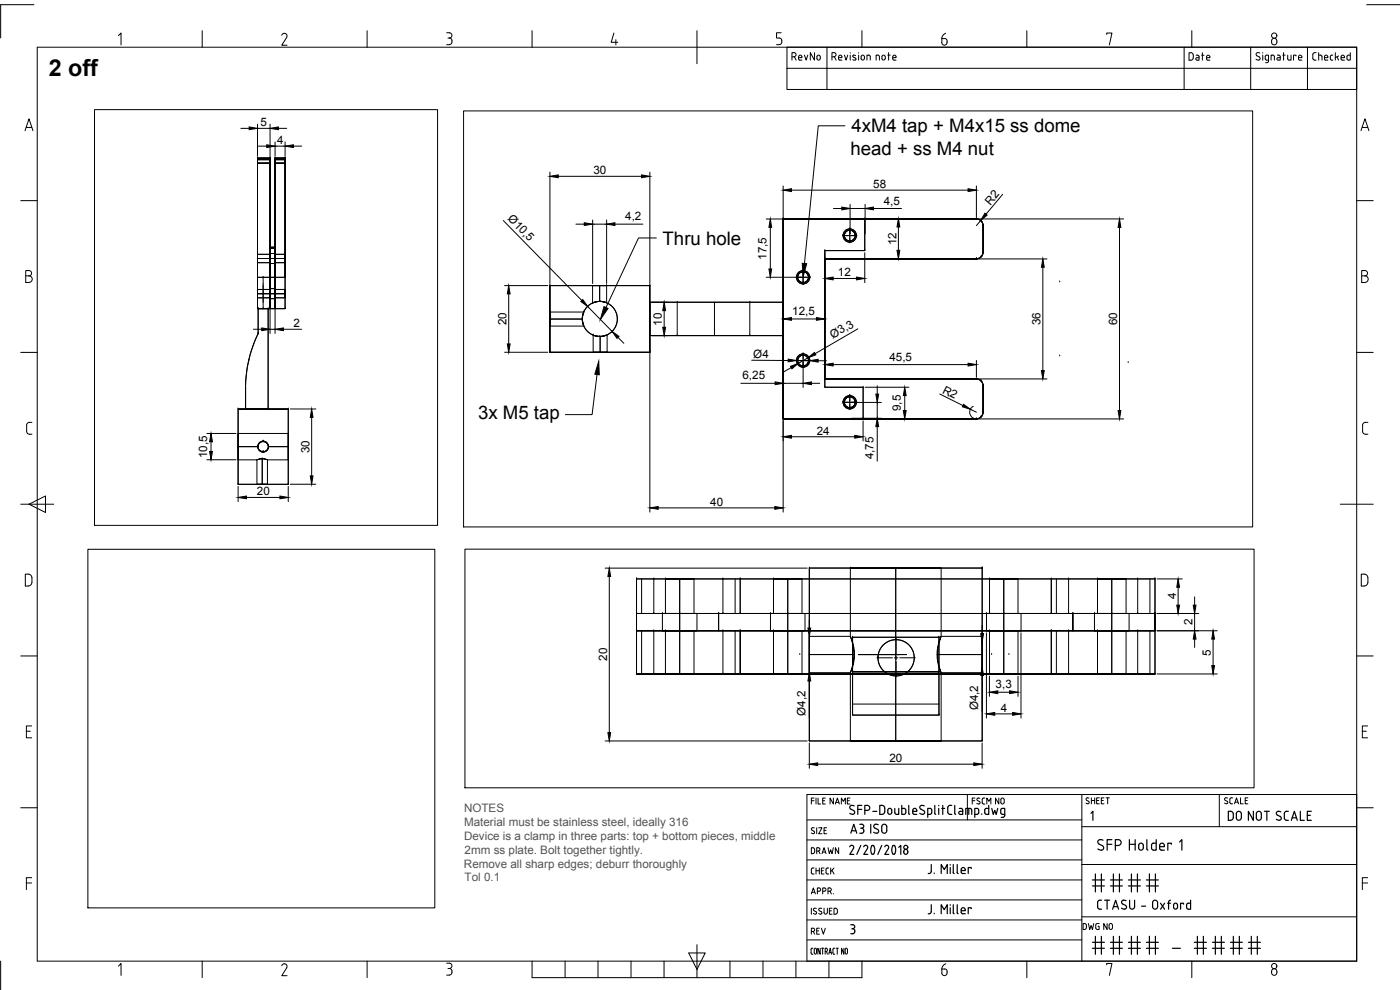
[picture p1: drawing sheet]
<svg xmlns="http://www.w3.org/2000/svg" width="420mm" height="297mm" viewBox="0 0 420 297" stroke-linecap="round" stroke-linejoin="round" font-family="sans-serif">
<!-- layer: VPORTS -->
<g fill="none" stroke="#000" stroke-width=".3">
<path d="M28.4 32.9h102.9v124.7h-102.9zM72.3 38.5h2.5M77.3 37.3v9.5M77.3 38.5h3.7M81 37.3v9.5M83.5 38.5h2.5M139.1 33.3h236.8v124.8h-236.8zM253.6 37.7h-8l-4.2 41.4M77.3 47.5h3.7h-3.7M77.3 47.5v45.1zM77.3 47.5v35.7zM77.3 47.5h.1"/>
<path d="M77.3 49h3.7v34.2h-3.7M77.3 49h3.7v43.6M77.3 47.9h3.7zM77.3 49h.1M77.6 43.8h2.5M81 47.5h.1M81 47.5v1.5zM81 49h.1M82.6 47.5v1.5v-1.5v1.5h3v34.2h-3zM82.6 49h3v43.6h-3zM82.6 49h3v43.6h-3v-43.6h3v34.2h-3zM82.6 47.9h3z"/>
<path d="M82.6 49h.1M82.6 47.5h.1M82.6 42.6v4.2M82.6 43.8h3M85.6 47.5h-3h3M85.6 47.5v1.5zM85.6 47.5h.1M85.6 49h.1M85.6 42.6v4.2M88.1 43.8h2.5M165 51.7v33.4M167.5 52.9h25"/>
<path d="M195 51.7v33.4M235 55.8v9.3M237.5 57.1h53M293 55.8v9.3M300.9 58.3l-5 5.9M77.3 76.3v2.5zM77.3 77.6h.1M77.3 78.8h3.7M77.3 77.6h8.3M77.3 76.3h3.7M81 76.3v2.5zM81 77.6h.1"/>
<path d="M81 74.2h1.6v9h-1.6h1.6v-8.6h-1.6h1.6v18h-1.6h1.6v-18.4zM81 76.1v3zM81 74.2v18.4zM81 74.2h.1M81 74.6h.1M81 79.1h1.6M81 76.1h1.6M81 74.8v25.2M82.6 74.2h.1M82.6 76.1v3zM82.6 77.6h.1M82.6 74.6h.1"/>
<path d="M82.6 76.3v2.5zM82.6 78.8h3M82.6 76.3h3M82.6 74.8v25.2M85.6 76.3v2.5zM85.6 77.6h.1M151 66.2l23.6 24M172.8 67.3h2.5M177.9 66v19.1M177.9 67.3h4.2M182.1 66v19.1M184.6 67.3h8.3"/>
<path d="M197 71.4h-5.4l-9.7 20.9M229.9 65.7h10.5M231.2 68.2v12.5M235 65.7v60M235 65.7h.1M235 65.7h24.5v9.5h-12v41h11.5v9.5h-24zM235 65.7v60v-60M235 65.7h102.2M247.5 75.8v9M247.5 77.7h.1M247.5 75.2h.1M248.2 77.7h66"/>
<path d="M250.1 62.6h2.5M252.9 70.7h.7M253 70.7h.1M253.4 70.7h.1M253.7 70.7h.1M254 70.7h.6M254.8 70.7h.4M255 72.3h.1M255 69h.1M255 68.7h.1M255 72.7h.1M255 68.6v.6"/>
<path d="M255 69.4v.1M255 69.6v.7M255 70.5v.4M255 71.1v.7M255 71.9v.1M255 72.1v.7M255.1 61.3v8.9M255.1 62.6h4.5M256.1 70.7h-.7M256.2 70.7h.1M256.5 70.7h.7M256.7 70.7h.1"/>
<path d="M257 70.7h.1M259.5 75.2h.1M259.5 65.7h.1M259.5 75.8v9M259.6 61.3v8.9M262.1 62.6h8.5M268.4 77.6h13.8M268.4 65.6h13.8M269.6 68.1v7M293 65.7a2 2 0 0 1 2 2M293 65.7h-58v60h58M293 77.7h-45.5v36h45.5"/>
<path d="M293 77.7h-45.5v36M293 65.7h.1M293 77.7h.1M293 65.7h-58h58M293 77.7h-45.5h45.5M294.3 66.2l-1.3 1.5M294.4 77.1h.1M294.4 66.3h.1M295 75.7a2 2 0 0 1-2 2M295 67.7v8M295 67.7h.1M295 75.7h.1"/>
<path d="M295 75.7v-8v8M336 68.2v55M76.1 98.8h2.4M77.3 92.6h3.7h-3.7M77.3 86.9v2.5zM77.3 83.2h3.7v-34.2h-3.7h3.7v43.6M77.3 88.1h.1M77.3 92.6h.1M77.3 83.2h.1M77.3 89.4h3.7M77.3 88.1h8.3M77.3 86.9h3.7"/>
<path d="M77.5 92.6h.1M79 92.6h.1M79 83.2h.1M79 85.1v5.6M80.5 92.6h-3v7.5M80.5 92.6h.1M80.5 92.6v30.1M81 83.2h.1M81 86.9v2.5zM81 88.1h.1M81 92.6h.1M81 86.6v3z"/>
<path d="M81 89.6h1.6M81 86.6h1.6M81 98.8h1.6M82.6 86.6v3zM82.6 88.1h.1M82.6 83.2h.1M82.6 92.6h.1M82.6 86.9v2.5zM82.6 89.4h3M82.6 86.9h3M85 98.8h5.5M85.6 86.9v2.5z"/>
<path d="M85.6 88.1h.1M85.6 83.2h.1M85.6 92.6h.1M151.4 85.7h13M152.7 88.2v15M165 93.6v4.2zM165 85.7v20v-20M165 93.6h.1M165 85.7h.1M165 95.7h.1M165 95.7h9.8M165 97.8h10.2"/>
<path d="M165 93.6h10.2M165 93.5v.7M165 94.3v.2M165 94.6v.7M165 95.5v.4M165 96.1v.8M165 97v.1M165 97.2v.7M174.8 95.7h.1M175.2 93.6a5.2 5.2 0 0 0 0 4.2 5.2 5.2 0 0 1 0-4.2zM175.2 93.6h.1M176.4 92l7.3 7.4"/>
<path d="M177.8 90.9a5.1 5.1 0 0 1 4.3 0 5.1 5.1 0 0 0-4.3 0zM177.8 85.7h4.3zM177.8 90.9h.1M177.8 85.7v5.2M180 85.7v4.7M180 90.4h.1M182.1 85.7h.1M182.1 85.7v5.2M185.3 95.7h.1M195 90.7h40v10v-10M195 90.7h30v10M195 85.7h-30h30"/>
<path d="M195 90.7h.1M195 85.7h.1M195.7 90.7h4.9M199.3 93.2v5M203.2 90.7v10h31.8h-40h8.2M203.2 90.7h.1M214.4 90.7v10M225 90.7h.1M225 90.7h10M229.9 83.2h10.7M235 90.7h.1M235 95.8v1.2"/>
<path d="M237.5 95.7h7.5M239 83.2h.1M239.4 83.2h.1M240.8 83.2h.4M241 84.8h.1M241 81.5h.1M241 81.2h.1M241 85.2h.1M241 81.1v.7M241 81.9v.1M241 82.1v.7M241 83v.4"/>
<path d="M241 83.6v.7M241 84.4v.1M241 84.6v.7M241.4 83.2h.7M242.2 83.2h.2M242.5 83.2h.7M242.7 83.2h.1M243 83.2h.1M247.5 95.8v1.2M250 83.6h7M257.5 98.7l-12.9 7.4M313 80.2v31"/>
<path d="M318 84.6h.1M73.7 116.6h.1M73.7 116.6v6.1M74.7 108.1h.1M77.4 100.1a37.6 37.6 0 0 0-3.7 16.4M77.5 100.1h.1M77.5 100.1v-7.5h3v30.1M151.4 105.7h13M165 105.7h.1M178 100.5a5.1 5.1 0 0 0 4.2 0 5.1 5.1 0 0 1-4.2 0zM178 105.7h4.2zM178 100.5h.1"/>
<path d="M178 100.5v5.2M179.2 112.4l-1.5 12h-8M180 101h.1M180.1 101v4.7M182.2 105.7h.1M182.2 100.5v5.2M185.5 101.2l1.7 1.8M195 105.7h-30h30M195 100.7v-10v10M195 105.7v-20v20M195 100.7h.1M195 105.7h.1"/>
<path d="M195 101.3v52.4M195.7 100.7h4.9M203.2 100.7h.1M222.3 115h10.3M225 100.7h.1M225.6 108.1l10.9 .1M235 100.7h.1M235 101.3v52.4M235.1 108.9v7.4M235.1 115h5.9M237.4 110.3l-2.1 1.2M238.9 108.2h.7"/>
<path d="M239 108.2h.1M239 108.2h4M239.4 108.2h.1M239.7 108.2h.1M240 108.2h.6M240.8 108.2h.4M241 109.8h.1M241 106.5h.1M241 106.2h.1M241 110.2h.1M241 106.1v.7M241 106.9v.1"/>
<path d="M241 107.1v.7M241 108v.4M241 108.6v7.7M241.4 108.2h.7M242.2 108.2h.2M242.5 107.4l-2.9 1.6M242.5 108.2h.7M242.7 108.2h.1M243 108.2h.1M243.5 115h2.5M245.5 108.2l2.5 .1M247.5 108.1v5"/>
<path d="M247.5 113.7h45.5M247.5 113.7h.1M247.5 116.2h.1M247.5 113.7h45.5zM247.5 113.7v-36v36M248.2 113.7h66M250 109.4h40.5M255 119h.1M255 118.7h.1M255 118.6v.6M255 119.4v.1M255 119.6v.7"/>
<path d="M259 116.2h.1M259.7 116.2h13.1M263.3 115.7v2.5M271.5 118.7v4.5M282 118.2l7 3.5M293 113.7a2 2 0 0 1 2 2M293 113.7h.1M293 108.1v5M294.4 114.3h.1M295 115.7v8M295 115.7h.1M295 115.7v8z"/>
<path d="M318 106.8h.1M338.6 108.8h.1M62.1 138h8.7M62.1 130.1h8.7M63.3 132.6v2.9M71.5 130.1v7.9zM71.5 122.7v22.6h15v-22.6M71.5 134h.1M71.5 122.7h.1M71.5 122.7v22.6M71.5 138h5.6v7.3M71.5 134h5.9"/>
<path d="M71.5 130.1h15M73.7 122.7h.1M77.1 138a3.8 3.8 0 0 1 3.2 0 4.1 4.1 0 0 0-3.2 0zM77.4 133.9h.1M77.4 134.1h.1M78.7 137.7h.1M78.7 137.6v7.7M79 135.5h.1M79 132.4h.1M79 135.7h.1M79 132.5h.1M80.5 122.7h-6.8h6.8"/>
<path d="M80.5 122.7h.1M80.6 133.9h.1M80.6 134.1h.1M80.6 134h5.9M86.5 130.1v7.9zM86.5 122.7h-15h15M86.5 134h.1M86.5 122.7h.1M86.5 122.7v22.6M86.5 138h-6.2v7.3M87.1 122.7h7.7M93.5 125.2v17.6"/>
<path d="M235 125.7h.1M235 125.7h102.2M237.5 131h19M252.9 120.7h.7M253 120.7h.1M253.4 120.7h.1M253.7 120.7h.1M254 120.7h.6M254.8 120.7h.4M255 122.4h.1M255 122.7h.1M255 120.5v.4"/>
<path d="M255 121.1v.7M255 121.9v.1M255 122.1v.7M255.4 120.7h9.1M255.5 125.5h9M256.7 120.7h.1M257 120.7h.1M259 126.3v6M259 125.7h.1M263.3 120.7v4.8M263.3 128v10.4M291.2 122.8l1.8 .9"/>
<path d="M292.1 121.9a2 2 0 0 0-1.1 1.9 2 2 0 0 0 1.4 1.8M293 125.7h.1M293 125.7h-58h58M294.4 125.1h.1M295 123.7a2 2 0 0 1-2 2M295 123.7h.1M71.5 145.3h.1M71.5 145.9v4.6M71.5 145.3h15M74 149.3h10M77.1 145.3h3.2zM78.7 145.3h.1"/>
<path d="M86.5 145.3h.1M86.5 145.9v4.6M87.1 145.3h7.7M197.5 152.4h35M26.4 164.8h104.1v107.6h-104.1zM139.5 164.8h236.9v71.6h-236.9zM181.6 170.5h60.7M182.9 173v46.8M191 173.7v10.4v-10.4h155.6v10.4M191 173.7h5.2M191 173.7h.1M192.6 173.7v10.4"/>
<path d="M196.2 173.7h20.8v10.4h-20.8zM196.2 173.7h.1M199.7 173.7h8.6zM199.7 173.7h.1M199.7 173.7v10.4M204 173.7v28.5M208.3 173.7v10.4M217 173.7h5.1M217 173.7h.1M220.6 173.7v10.4M222.1 173.7v10.4h93.4M222.1 173.7h.1"/>
<path d="M232.1 173.7h8.6zM232.1 173.7h.1M232.1 173.7v10.4M236.4 173.7v28.5M240.7 173.7v10.4M242.9 170.4h51.9v51.9h-51.9M242.9 170.4h51.9v51.9h-51.9zM242.9 170.4h.1M242.9 170.4v51.9M255.2 170.4h27.2zM255.2 170.4h.1M255.2 170.4v20.6l-12.3-.1"/>
<path d="M268.8 170.4v51.9M282.4 170.4v20.6l12.4-.1M294.8 170.4h.1M297 173.7h8.5zM297 173.7h.1M297 173.7v10.4M301.2 173.7v28.5M305.5 173.7v10.4M315.5 173.7h-93.4v10.4M315.5 173.7h5.2M315.5 173.7h.1M317 173.7v10.4"/>
<path d="M320.7 173.7h20.7v10.4h-20.7zM320.7 173.7h.1M329.4 173.7h8.5zM329.4 173.7h.1M329.4 173.7v10.4M333.7 173.7v28.5M337.9 173.7v10.4M341.4 173.7h5.2M341.4 173.7h.1M345.1 173.7v10.4M346.6 173.7v10.4h-155.6M346.6 173.7h.1"/>
<path d="M347.2 173.7h7.6M353.6 176.2v5.4M358.5 179.1v2.5M191 189.3h5.2M191 189.3h.1M191 184.1h24.7v5.2v-5.2h106.3v5.2v-5.2h24.6v5.2v-5.2h-155.6v5.2zM191 189.3h155.6zM191 184.1h.1M191 184.1h5.2M191 189.3v12.9M192.6 189.3v12.9M196.2 189.3h.1"/>
<path d="M196.2 184.1h.1M198.5 184.1h.9M198.8 189.3h10.4zM198.8 184.1h10.4zM198.8 189.3h.1M198.8 184.1h.1M198.8 184.1v5.2M199.5 184.1h.2M199.7 189.3h8.6zM199.7 189.3h.1M199.7 184.1h8.6zM199.7 184.1h.1"/>
<path d="M199.7 189.3v12.9M199.8 184.1h.7M200.7 184.1h.1M200.9 184.1h.8M201.8 184.1h.1M202 184.1h.9M203.5 184.1h1M204 184.1h.1M205 184.1h1M206.1 184.1h.1M206.3 184.1h.8M207.2 184.1h.1"/>
<path d="M207.5 184.1h.7M208.3 189.3v12.9M208.3 184.1h.1M208.6 184.1h.9M209.2 184.1v5.2M215.7 189.3h.1M215.7 184.1h.1M217 189.3h5.1M217 189.3h.1M217 184.1h5.1M217 184.1h.1M220.6 189.3v12.9"/>
<path d="M222.1 189.3h.1M222.1 184.1h.1M222.1 189.3h93.4M230.9 184.1h.9M231.2 189.3h10.4zM231.2 184.1h10.4zM231.2 189.3h.1M231.2 184.1h.1M231.2 184.1v5.2M231.9 184.1h.2M232.1 189.3h8.6zM232.1 189.3h.1"/>
<path d="M232.1 184.1h8.6zM232.1 184.1h.1M232.1 189.3v12.9M232.2 184.1h.8M233.1 184.1h.1M233.3 184.1h.8M234.2 184.1h.1M234.5 184.1h.9M235.9 184.1h1M236.4 184.1h.1M237.4 184.1h1M238.5 184.1h.1"/>
<path d="M238.7 184.1h.8M239.6 184.1h.1M239.9 184.1h.7M240 196.4h.1M240.7 189.3v12.9M240.7 184.1h.2M241 184.1h.9M241.6 184.1v5.2M242.9 190.9v10.9zM242.9 196.4h.1M242.9 196.4h13.5M255.2 190.9a12.7 12.7 0 0 1 0 10.9 14.6 14.6 0 0 0 0-10.9z"/>
<path d="M255.9 191.2h25.9v23.4h-25.9v-13h25.9h-25.9zM255.9 191.2h25.9v23.4h-25.9zM268.9 198.5v.4M268.9 199v.2M268.9 199.3v.7M269.2 196.4h2.9h-2.9M270.8 197.4h.8M271.7 197.4h.2M272 197.4h.7M272.9 197.4h.1M273.1 197.4h.8M274 197.4h.1"/>
<path d="M274.2 197.4h.5M274.4 197.4h.1M281.2 196.4h13.6M281.4 196.4h.1M281.8 191.2h.1M282.4 190.9a14.6 14.6 0 0 0 0 10.9 12.7 12.7 0 0 1 0-10.9zM294.7 187.6v2.5M294.7 192.6v7.5M294.8 190.9v10.9zM294.8 196.4h.1M295.7 184.1h1M296 189.9v25.5"/>
<path d="M296.1 189.3h10.3zM296.1 184.1h10.3zM296.1 189.3h.1M296.1 184.1h.1M296.1 184.1v5.2M296.8 184.1h.1M297 189.3h8.5zM297 189.3h.1M297 184.1h8.5zM297 184.1h.1M297 189.3v12.9M297 184.1h.8"/>
<path d="M297.6 196.4h.1M297.9 184.1h.1M298.2 184.1h.7M299 184.1h.2M299.3 184.1h.9M300.7 184.1h1.1M301.2 184.1h.1M302.3 184.1h.9M302.8 196.4h.1M303.3 184.1h.1M303.6 184.1h.7M304.4 184.1h.2"/>
<path d="M304.7 184.1h.8M305.5 189.3v12.9M305.6 184.1h.1M305.8 184.1h.9M306.4 189.9v25.5M306.4 184.1v5.2M315.5 189.3h.1M315.5 189.3h5.2M315.5 184.1v-10.4v10.4h5.2M315.5 184.1h.1M317 189.3v12.9M320.7 189.3h.1"/>
<path d="M320.7 184.1h.1M322 189.3h.1M322 184.1h.1M328.2 184.1h.9M328.5 189.3h10.4zM328.5 184.1h10.4zM328.5 189.3h.1M328.5 184.1h.1M328.5 184.1v5.2M329.2 184.1h.1M329.4 189.3h8.5zM329.4 189.3h.1"/>
<path d="M329.4 184.1h8.5zM329.4 184.1h.1M329.4 189.3v12.9M329.5 184.1h.7M330.3 184.1h.2M330.6 184.1h.7M331.4 184.1h.2M331.7 184.1h.9M333.1 184.1h1.1M333.7 184.1h.1M334.7 184.1h.9M335.7 184.1h.2"/>
<path d="M336 184.1h.7M336.9 184.1h.1M337.1 184.1h.8M337.9 189.3v12.9M338 184.1h.1M338.2 184.1h1M338.9 184.1v5.2M341.4 189.3h5.2M341.4 189.3h.1M341.4 184.1h5.2M341.4 184.1h.1M345.1 189.3v12.9"/>
<path d="M346.6 189.3h.1M346.6 184.1h.1M346.6 189.3v12.9M347.2 189.3h18.1M347.2 184.1h12.6M358.5 184.1v5.2M358.5 191.8v2.5M364.1 191.8v7.9M191 202.2v-12.9h155.6v12.9M191 202.2h155.6zM191 202.2h.1M196.2 202.2v-12.9h20.8v12.9"/>
<path d="M196.2 202.2h.1M199.7 202.2h8.6zM199.7 202.2h.1M217 202.2h.1M222.1 202.2v-12.9v12.9M222.1 202.2h.1M232.1 202.2h8.6zM232.1 202.2h.1M242.9 201.8h12.3v20.5M255.9 201.6h.1M255.9 214.6h.1M255.9 211.3h25.9"/>
<path d="M268.9 202.8h.1M268.9 200.2v.1M268.9 200.4v.8M268.9 201.3v.1M268.9 201.5v.8M268.9 202.4v.2M268.9 202.7v.4M281.8 214.6h.1M281.8 201.6h.1M294.7 202.6v11M294.8 201.8h-12.4v20.5M296.9 202.8v6.1"/>
<path d="M297 202.2h8.5zM297 202.2h.1M298.5 214.2h5.4M299.4 207.7h3.6M305.5 202.8v6.1M315.5 202.2v-12.9v12.9M315.5 202.2h.1M320.7 202.2v-12.9h20.7v12.9M320.7 202.2h.1M329.4 202.2h8.5zM329.4 202.2h.1M341.4 202.2h.1"/>
<path d="M346.6 202.2h.1M347.2 202.2h18.1M181.6 222.3h60.7M242.9 222.3h.1M242.9 222.9v7.6M245.4 229.3h46.8M255.2 222.3h27.2zM255.2 222.3h.1M294.7 222.9v7.6M294.8 222.3h.1"/>
<circle cx="255" cy="70.7" r="1.64"/>
<circle cx="255" cy="70.7" r="2"/>
<circle cx="180" cy="95.7" r="5.3"/>
<circle cx="241" cy="83.2" r="2"/>
<circle cx="241" cy="83.2" r="1.64"/>
<circle cx="241" cy="108.2" r="1.64"/>
<circle cx="241" cy="108.2" r="2"/>
<circle cx="79" cy="134.1" r="1.58"/>
<circle cx="79" cy="133.9" r="1.58"/>
<circle cx="79" cy="134.1" r="1.59"/>
<circle cx="79" cy="134" r="1.58"/>
<circle cx="255" cy="120.7" r="2"/>
<circle cx="255" cy="120.7" r="1.64"/>
<circle cx="268.9" cy="197.4" r="5.4"/>
<circle cx="268.9" cy="197.4" r="5.5"/>
</g>
<g fill="#000" stroke="#000" stroke-width=".3">
<path d="M74.8 38.1l2.5 .4-2.5 .4zM81 38.5l2.5-.4v.8zM80.1 43.4l2.5 .4-2.5 .5zM85.6 43.8l2.5-.4v.9zM165 52.9l2.5-.4v.8zM192.5 52.5l2.5 .4-2.5 .4zM235 57.1l2.5-.5v.9zM290.5 56.6l2.5 .5-2.5 .4zM175.3 66.8l2.6 .5-2.6 .4zM182.1 67.3l2.5-.5v.9zM231.2 65.7l.4 2.5h-.8zM240.8 79l1.3 .1-1.1 3.9z"/>
<path d="M252.6 62.1l2.5 .5-2.5 .4zM259.6 62.6l2.5-.5v.9zM269.6 65.6l.4 2.5h-.8zM269.2 75.1h.8l-.4 2.5zM295.6 64l.6 .5-1.9 1.7zM336 65.7l.4 2.5h-.8zM78.5 98.4l2.5 .4-2.5 .4zM79 83.2v1.9zM79 90.7v1.9zM79 89.1v1.5zM79 87.6v1.5zM79 86.9v.7z"/>
<path d="M79 85.5v1.4zM82.6 98.8l2.4-.4v.8zM152.7 85.7l.4 2.5h-.8zM174.3 90.5l.6-.6 1.5 2.1zM181.3 92l1.2 .5-2.3 3.4zM199.3 90.7l.4 2.5h-.8zM198.9 98.2h.8l-.4 2.5zM230.8 80.7h.8l-.4 2.5zM235 95.7l2.5-.4v.8zM245 95.3l2.5 .4-2.5 .4zM247.5 83.6l2.5-.5v.9zM257 83.1l2.5 .5-2.5 .4z"/>
<path d="M313 77.7l.4 2.5h-.9zM152.3 103.2h.8l-.4 2.5zM179.7 108.4l.2 4-1.4-.1zM183.7 99.4l2.1 1.5-.6 .6zM232.6 114.6l2.5 .4-2.5 .4zM236.5 107.7l2.5 .5-2.5 .4zM237.2 109.9l2.4-.9-1.9 1.6zM241 115l2.5-.4v.8zM242.5 107.4l1.9-1.6 .4 .7zM243 108.2l2.5-.4v.9zM247.5 109.4l2.5-.4v.8zM262.8 118.2h.9l-.4 2.5z"/>
<path d="M271.5 116.2l.4 2.5h-.8zM290.5 109l2.5 .4-2.5 .4zM312.5 111.2h.9l-.4 2.5zM62.9 135.5h.9l-.5 2.5zM63.3 130.1l.5 2.5h-.9zM93.5 122.7l.4 2.5h-.8zM235 131l2.5-.4v.9zM256.5 130.6l2.5 .4-2.5 .5zM263.3 125.5l.4 2.5h-.9zM271.1 123.2h.8l-.4 2.5zM289.2 121.3l2 1.5-2.4-.7zM335.6 123.2h.8l-.4 2.5z"/>
<path d="M71.5 149.3l2.5-.5v.9zM84 148.8l2.5 .5-2.5 .4zM93.1 142.8h.8l-.4 2.5zM195 152.4l2.5-.4v.8zM232.5 152l2.5 .4-2.5 .4zM182.9 170.5l.4 2.5h-.9zM353.6 173.7l.4 2.5h-.8zM242.5 188.4h.8l-.4 2.5zM294.3 190.1h.9l-.5 2.5zM353.2 181.6h.8l-.4 2.5zM358.5 189.3l.4 2.5h-.8zM358.1 181.6h.8l-.4 2.5z"/>
<path d="M363.7 199.7h.8l-.4 2.5zM364.1 189.3l.4 2.5h-.8zM182.4 219.8h.9l-.4 2.5zM242.9 201.8l.4 2.5h-.8zM294.7 200.1l.5 2.5h-.9zM296 214.2l2.5-.4v.8zM296.9 207.7l2.5-.4v.8zM303 207.3l2.5 .4-2.5 .4zM303.9 213.8l2.5 .4-2.5 .4zM242.9 229.3l2.5-.4v.8zM292.2 228.9l2.5 .4-2.5 .4z"/>
</g>
<!-- layer: Title Block -->
<g fill="none" stroke="#000" stroke-width=".3">
<path d="M10.2 1.4h-10v10M11.2 14.2h396v274.2h-396zM35.5 10.7l.8-.8v3.6M60.7 9.2v5M85.3 10l-.5 .2-.3 .4M85.4 10l.6 .4v.8M86 11.2l-1.4 2.4h1.5M110.2 9.2v5M134 9.8h.8a.79 .79 0 0 1 .8 .8 .79 .79 0 0 1-.8 .8M134 13.4h.9M134.5 11.4h.4M134.8 11.4a.79 .79 0 0 1 .8 .8"/>
<path d="M135.6 12.2v.4a.79 .79 0 0 1-.8 .8M159.7 9.2v5M184.2 9.9l-.8 2.8h2M184.8 11.9v1.6M209.2 9.2v9.9M233 13.4h.8M234.4 9.8h-1.4v1.6h.8a.79 .79 0 0 1 .8 .8M234.6 12.2v.4a.79 .79 0 0 1-.8 .8M250.3 15.8a.62 .62 0 0 1 .6 .6 .62 .62 0 0 1-.6 .6h-.6M250.3 15.8h-.6v2.2M250.4 17l.5 1M251.7 17.3h1a.52 .52 0 0 0-.4-.7 .52 .52 0 0 0-.6 .4l.2 1h.8"/>
<path d="M253.4 16.5l.5 1.5 .5-1.5M255.2 15.8v.1M255.2 16.5v1.5M256.8 17.4v.6l-.9-.1M256.8 16.7l-.6-.2-.3 .3 .2 .3 .7 .3M257.7 15.8v.1M257.7 16.5v1.5M258.5 16.8a.5 .5 0 0 1 .6-.2 .5 .5 0 0 1 .3 .4v.5a.5 .5 0 0 1-.5 .5 .5 .5 0 0 1-.5-.5zM258.7 9.2v5M260.2 18v-1.5l.9 .3 .1 1.2M263.9 17l-.2-.4-.8-.1v1.5M263.9 17v1"/>
<path d="M264.7 16.8a.5 .5 0 0 1 .6-.2 .5 .5 0 0 1 .4 .4v.5a.49 .49 0 0 1-.5 .5 .49 .49 0 0 1-.5-.5zM266.4 16.5h.8M266.7 15.8v2.2M267.9 17.3h1a.52 .52 0 0 0-.3-.7 .52 .52 0 0 0-.7 .4l.2 1h.8M282.7 11.6h.7a.97 .97 0 0 1 .8 1.1 .97 .97 0 0 1-1.1 .8l-.4-.4zM283.8 10l-.9 .8-.3 .8M308.2 9.2v5M332.1 10.3v-.4h1.6l-.8 3.6M355.4 14.2h-119.2v6.3M357.7 9.2v5M375.3 14.2v12.6h17.1M377.4 15.8l.7 .1"/>
<path d="M377.5 15.8l-.4 .2-.1 .4 .9 .7a.57 .57 0 0 1 .1 .8 .57 .57 0 0 1-.8 0l-.3-.1M379 15.8v.1M379 16.5v1.5M379.8 18.8h.5M380.7 18l-.9-.2-.1-.8 .2-.4 .8-.1v1.8l-.4 .5M381.6 12.3a.79 .79 0 0 1 .8-.8 .79 .79 0 0 1 .8 .8M381.6 12.7a.79 .79 0 0 0 .8 .8 .79 .79 0 0 0 .8-.8M381.6 12.3v.4M382 16.5l.4 .5M382 16.5h-.5v1.5M382.5 17v1M383.2 12.3v.4"/>
<path d="M383.3 16.5l.7 .1 .2 .4v1h-.6M383.6 17.3l-.4 .4 .4 .3M383.6 17.3h.6M385 16.5h.7M385.2 15.8v2.2M386.5 16.5v1.3l.4 .2M387.5 16.5v1.5h-.6M389 16.8v-.3h-.8v1.5M390.7 17a.5 .5 0 0 0-.5-.5 .5 .5 0 0 0-.5 .5l.2 1h.8M390.7 17v.3h-1M392.4 14.2h-37v12.6h19.9M392.4 14.2h14.8v12.6h-14.8z"/>
<path d="M395 15.8l-.9 .3-.1 1.4 .3 .5h.7M395.8 16.5l.9 .3v1.2M395.8 15.8v2.2M397.5 17.3h1v-.3a.5 .5 0 0 0-.5-.5 .5 .5 0 0 0-.5 .5l.2 1h.8M400 16.5l-.7 .3-.1 .8 .3 .4h.5M400.7 15.8v2.2M401.2 17l.5 1M401.7 16.8l-1 .5M402.5 17.3h1v-.3a.5 .5 0 0 0-.5-.5 .5 .5 0 0 0-.5 .5v.9l.4 .1M402.9 18h.6M405.2 15.8v2.2h-.7l-.3-.4 .1-.8 .9-.3M410.2 1.4h10"/>
<path d="M7.5 39.2l1.2-3.5 1.2 3.5M7.9 38.2h1.6M236.2 20.5v6.3h12M236.2 20.5h171M248.2 20.5v6.3h107.2M408.5 39.2l1.1-3.5 1.2 3.5M408.8 38.2h1.7M6.2 60.2h5M407.2 60.2h4.9M7.7 82.8h1M8.7 82.8a.98 .98 0 0 1 1 1 .98 .98 0 0 1-1 .9M8.7 82.8a.79 .79 0 0 0 .8-.8 .79 .79 0 0 0-.8-.8h-1v3.6h1"/>
<path d="M408.7 82.8h.9M409.6 82.8a.98 .98 0 0 1 1 1 .98 .98 0 0 1-1 .9M409.6 82.8a.79 .79 0 0 0 .8-.8 .79 .79 0 0 0-.8-.8h-.9v3.6h.9M6.2 105.7h5M407.2 105.7h4.9M8 129.4a.9 .9 0 0 0 .9 .9h.7M8 127.6v1.8M9.6 126.7h-.7a.9 .9 0 0 0-.9 .9M410.5 126.7h-.7a.87 .87 0 0 0-.9 .9v1.8a.9 .9 0 0 0 .9 .9h.7M6.2 151.3h9.9M8.7 151.3l5-2.5v5zM402.2 151.3h9.9"/>
<path d="M9.6 173.4l-.2-.7a1.64 1.64 0 0 0-1.8-.4v3.5h.9M9.6 173.4l-.1 1.7-.4 .5-.6 .2M410.5 174.7l-.2 .7-.9 .4M410.5 173.4l-.2-.7a1.64 1.64 0 0 0-1.8-.4v3.5h.9M410.5 173.4v1.3M6.2 196.8h5M407.2 196.8h4.9M7.9 219.4h1.2M9.5 217.8h-1.6v3.6h1.6M408.9 219.4h1.1M410.4 217.8h-1.5v3.6h1.5M244.3 239.4h-.8v1.8"/>
<path d="M244.9 239.4v1.8M245.5 239.4v1.8h.8M247.7 239.4h-.8v1.8h.8M250.1 239.4v1.8l-1-1.8v1.8M255.1 239.4h-.8v1.8h.8M290.3 238.4v7.6M292.6 239.4h-.8v1.8M294.1 239.5a.46 .46 0 0 0-.7 0 .46 .46 0 0 0 0 .7M294.8 239.9v1.1l.8 .2M295.6 239.4l-.6 .1-.2 .4M299.8 239.4v1.8l-1-1.8v1.8M300.4 239.9a.5 .5 0 0 1 .5-.5 .5 .5 0 0 1 .4 .5"/>
<path d="M300.4 240v.8M301.4 240v.8M324.7 238.4v50M326.3 239.4l.5 .1M326.3 239.4l-.4 .3 .2 .4M327.5 239.4v1.8M328.5 239.4v1.8M329.9 239.4h-.8v1.8h.8M331.3 239.4h-.8v1.8h.8M331.9 239.4h1M332.4 239.4v1.8M365.9 238.4v9.6"/>
<path d="M367.9 239.4l-.4 .3 .2 .4M367.9 239.4l.5 .1M369.1 239.8v.9M369.5 239.4l-.4 .4M369.5 239.4h.4M372.3 239.4v1.8h.8M374.5 239.4h-.8v1.8h.8M407.2 238.4h-165v50M6.2 242.4h5M242.2 258h82.5M242.2 252h82.5M242.2 246h82.5"/>
<path d="M243.5 240.2h.8M244.4 248.4a.47 .47 0 0 0-.7 0 .47 .47 0 0 0 0 .7l.6 .3a.49 .49 0 0 1-.1 .8 .49 .49 0 0 1-.7-.3M245.1 248.4v1.8M245.7 248.4h1l-1 1.8h1M246.9 240.2h.6M247.3 249.2h.6M248.1 248.4h-.8v1.8h.8M250.7 241.2l.6-1.8 .6 1.8M250.9 240.8h.8M252.5 241.2v-1.8l.6 1 .6-1v1.8M254.3 240.2h.6M291.8 240.2h.8"/>
<path d="M293.4 240.2l.5 .3a.49 .49 0 0 1 0 .8 .49 .49 0 0 1-.7-.3M296.2 241.2v-1.8l.6 1 .6-1v1.8M300.4 240.7a.5 .5 0 0 0 .5 .5 .5 .5 0 0 0 .4-.5M324.7 259.4h82.5M324.7 248h82.5M326.1 240.1l.6 .3a.48 .48 0 0 1 0 .8 .48 .48 0 0 1-.8-.2M327.5 240.2h1M329.1 240.2h.6M330.5 240.2h.6M367.7 240.1l.6 .3M368.3 240.4a.49 .49 0 0 1-.1 .8 .49 .49 0 0 1-.7-.2M369.1 240.7l.2 .4 .6 .1"/>
<path d="M370.5 241.2l.6-1.8 .6 1.8M370.7 240.7h.8M373.7 240.2h.6M407.2 242.4h4.9M7.9 264.9h1.6M9.5 263.3h-1.6v3.6M242.2 276h82.5M242.2 270h82.5M242.2 264h82.5M243.5 268.2l.6-1.8 .6 1.8M243.5 272.5v1.8M243.7 267.7h.8"/>
<path d="M245 272.6a.48 .48 0 0 0-.7 0 .48 .48 0 0 0 0 .6l.6 .3a.49 .49 0 0 1-.1 .8 .49 .49 0 0 1-.7-.2M245.3 267.4h.5a.5 .5 0 0 0 .5-.5 .5 .5 0 0 0-.5-.5h-.5v1.8M246.6 272.6a.47 .47 0 0 0-.7 0 .47 .47 0 0 0 0 .6l.6 .3a.49 .49 0 0 1-.1 .8 .49 .49 0 0 1-.7-.2M246.9 267.4h.5a.5 .5 0 0 0 .5-.5 .5 .5 0 0 0-.5-.5h-.5v1.8M247.3 272.5v1.3a.5 .5 0 0 0 .5 .5 .5 .5 0 0 0 .5-.5M248.3 272.5v1.3M248.5 267.4h.5a.5 .5 0 0 0 .5-.5 .5 .5 0 0 0-.5-.5h-.5v1.8M248.9 273.3h.6M249.1 267.4l.4 .8M249.7 272.5h-.8v1.8h.8M250.1 268.1v.1M251.3 273l-.3-.4-.7-.1v1.8l.7-.1 .3-.5"/>
<path d="M251.3 273.1v.7M324.7 275.1h82.5M408.9 264.9h1.5M410.4 263.3h-1.5v3.6M.2 288.4v8.6M35.5 289.9l.8-.8v3.6M60.7 288.4v4.9M85.3 289.2l-.5 .1-.3 .5M85.4 289.2l.5 .2 .2 .7-1.5 2.6h1.5M110.2 288.4v4.9M134 289h.8a.79 .79 0 0 1 .8 .8 .79 .79 0 0 1-.8 .8M134.5 290.6h.4"/>
<path d="M134.8 290.6a1 1 0 0 1 .9 1 1 1 0 0 1-.9 1h-.8M159.7 288.4v4.9h99v-4.9M169.6 288.4v4.9M179.5 288.4v4.9M189.4 288.4v4.9M199.3 288.4v4.9M206.7 285.9h4.9l-2.4 5zM209.2 283.4v9.9M219.1 288.4v4.9M229 288.4v4.9M238.9 288.4v4.9M242.2 282h82.5"/>
<path d="M243.9 284.5l-.5 .2v1.1l.1 .4 .4 .1M244.3 285l.4-.5 .3 .5M244.4 285v1l.3 .3 .3-.3v-1M246.1 284.5v1.8l-.7-1.8v1.8M246.5 284.5h.7M246.9 284.5v1.8M247.7 285.5l.6-.3-.1-.6-.5-.1v1.8M248.1 285.5l.2 .8M248.7 286.3l.5-1.8 .4 1.8M248.8 288.4v4.9M248.9 285.8h.5M250.5 284.5l-.5 .2v1.1l.1 .4 .4 .1"/>
<path d="M250.9 284.5h.7M251.3 284.5v1.8M253.3 284.5v1.8l-.7-1.8v1.8M253.6 285l.4-.5 .3 .5M253.7 285v1l.3 .3 .3-.3v-1M308.2 288.4v4.9M332.1 289.5v-.4h1.6l-.8 3.6M357.7 288.4v4.9M381.6 291.4a.79 .79 0 0 1 .8-.8 .79 .79 0 0 1 .8 .8M381.6 291.8a.79 .79 0 0 0 .8 .8 .79 .79 0 0 0 .8-.8M381.6 291.5v.4M383.2 291.5v.4"/>
<circle cx="382.4" cy="10.7" r=".79"/>
<circle cx="382.4" cy="289.9" r=".79"/>
</g>
<g fill="none" stroke="#000" stroke-width=".36">
<path d="M255 254.1a.61 .61 0 0 1 .8-.4 .61 .61 0 0 1 .3 .8l-1.1 1.9h1.2M255.3 250l.9-2.7 .9 2.7M255.4 242.8l.8 .4M255.6 249.3h1.3M256.2 243.2a.67 .67 0 0 1 .1 1 .67 .67 0 0 1-1 0l-.3-.2M256.4 241.8a.71 .71 0 0 0-1.1-.1 .71 .71 0 0 0 0 1.1M257.4 242.9h1.2M258 247.3h.6a.6 .6 0 0 1 .6 .6 .6 .6 0 0 1-.6 .6M258.3 248.5h.3M258.3 253.6l-1.2 2.8M258.6 248.5a.77 .77 0 0 1 .6 .8 .77 .77 0 0 1-.6 .7h-.6M258.6 241.6h-1.2v2.8"/>
<path d="M259.2 254.1a.62 .62 0 0 1 .8-.4 .62 .62 0 0 1 .3 .8l-1.1 1.9h1.2M259.5 243.1h.8a.75 .75 0 0 0 .7-.7 .75 .75 0 0 0-.7-.8h-.8v2.8M261.3 247.3v2.7M261.6 253.8l.3-.2a1.79 1.79 0 0 1 0 2.7l-.3-.1-.3-1zM261.9 243.4h1.2M262.6 248.5l.8 .4M263.4 248.9a.68 .68 0 0 1 .1 1 .68 .68 0 0 1-1 0l-.3-.2M263.6 247.4a.71 .71 0 0 0-1.1 0 .71 .71 0 0 0 0 1M264 241.6h.7a.85 .85 0 0 1 .8 .9v1a.81 .81 0 0 1-.8 .8l-.7 .1zM264.6 253.6l-1.2 2.8M264.8 247.5l.6-.2 .5 .2 .2 .5v1.3a.75 .75 0 0 1-.7 .7 .75 .75 0 0 1-.8-.7v-1.3zM265.5 254.1a.61 .61 0 0 1 .8-.4 .61 .61 0 0 1 .3 .8l-1.1 1.9h1.2"/>
<path d="M266.6 242.7l.4-.2 .5 .2 .1 1a.59 .59 0 0 1-.6 .6 .59 .59 0 0 1-.6-.6zM267.9 253.8l.3-.2a1.83 1.83 0 0 1 0 2.7l-.3-.1-.3-1zM268.5 242.6l.1 1.5 1.1 .3v-1.8M269.7 254.2l.6-.6v2.8M270.6 241.6v2.8h.7l.5-.3v-1M270.6 242.6h1l.2 .5M271.2 255.7a.65 .65 0 0 1 .6-.9 .65 .65 0 0 1 .6 .9M271.2 255.7a.6 .6 0 0 0 .6 .6 .6 .6 0 0 0 .6-.6M272.7 244l.3 .3M272.7 241.6v2.4M273.9 243.9l.2 .4 1 .1M273.9 243.4h1.2a.64 .64 0 0 0-.4-.8 .64 .64 0 0 0-.8 .5v.8"/>
<path d="M276.4 242.8l.8 .4M277.2 243.2a.67 .67 0 0 1 .1 1 .67 .67 0 0 1-1 0l-.3-.2M277.4 241.8a.71 .71 0 0 0-1.1-.1 .71 .71 0 0 0 .1 1.1M279.5 259.4l-.1 2.3-.3 .3-.5 .1M279.6 243.1l-.2-.5h-1v2.6M279.6 243.1l-.1 1-1.1 .3M280.5 244l.3 .3M280.5 241.6v2.4M281.7 241.6v.2M281.7 242.6v1.8M282.6 242.6h.9M282.9 241.6v2.8"/>
<path d="M285.2 259.4v.2M285.6 241.6l-.8 .1-.4 .6 .1 1.6 .3 .4 .8 .1M286.1 259.4v2.4l.3 .3M286.5 244l.3 .3M286.5 241.6v2.4M287.3 259.4v2.4l.3 .3M287.9 242.6h.8l.2 .5M288.2 243.4h.7M288.9 243.1v1.3h-.7a.47 .47 0 0 1-.5-.5 .47 .47 0 0 1 .5-.5M290.7 242.6v1.8M291.6 243.1l-.2-.5h-1.6v1.8M291.6 243.1v1.3"/>
<path d="M293.7 243.1l-.2-.5h-1v2.6M293.7 243.1l-.1 1-1.1 .3M294.6 244.2v.2M296.7 241.6v2.8h-.6l-.5-.3-.1-1M296.7 242.6h-.9l-.3 .5M297.6 242.6l.5 1.8 .4-1.3 .5 1.3 .4-1.8M300.3 243.1l.3-.5h.9v2.1M300.3 243.1l.1 1 1.1 .3M300.5 245.2h.5M301.5 244.7l-.5 .5M327.4 244l.6-.6v2.7M329.9 253.3l.9 .4a.76 .76 0 0 1 .3 1.1 .76 .76 0 0 1-1.1 .2l-.5-.3"/>
<path d="M331 252.1a.9 .9 0 0 0-1-.2 .9 .9 0 0 0-.5 1l.3 .4M332.3 253.3h1.4M333.7 251.9h-1.4v3.2M334.7 253.7h.9a.87 .87 0 0 0 .9-.9 .87 .87 0 0 0-.9-.9h-.9v3.2M338.9 253.3h1.8M338.9 251.9v3.2M340.7 251.9v3.2M341.7 253.7a.71 .71 0 0 1 .7-.7 .71 .71 0 0 1 .7 .7v.7M341.7 254.4a.71 .71 0 0 0 .7 .7 .71 .71 0 0 0 .7-.7M341.7 253.7v.7M344.2 251.9v2.8l.3 .4M347 251.9v3.2l-1-.1-.4-.5v-1.2l.4-.3h1"/>
<path d="M348 254h1.4a.74 .74 0 0 0-.5-1 .74 .74 0 0 0-.9 .7l.1 1.1 .4 .3M348.6 255.1h.8M351.5 253.3v-.3h-1v2.1M354 252.6l.7-.7v3.2M370.1 245.3a.81 .81 0 0 1-.8 .8M370.1 245.3v-1.1a.81 .81 0 0 0-.8-.8h-.7v2.7h.7M371 244.2a.75 .75 0 0 1 .8-.8 .75 .75 0 0 1 .7 .8M371.1 244.2l-.1 1.2a.75 .75 0 0 0 .8 .7 .75 .75 0 0 0 .7-.7M372.6 244.2v1.2M376.2 243.4v2.7l-1.5-2.7v2.7M377 244.2v1.2a.75 .75 0 0 0 .8 .7 .75 .75 0 0 0 .7-.7v-1.2M377 244.2a.75 .75 0 0 1 .8-.8 .75 .75 0 0 1 .7 .8"/>
<path d="M379.5 243.4h1.4M380.2 243.4v2.7M384.4 243.6a.71 .71 0 0 0-1.1-.1 .71 .71 0 0 0 .1 1.1l.8 .4a.67 .67 0 0 1 .1 1 .67 .67 0 0 1-1 0l-.3-.2M385.4 245.4l.2 .5 .5 .2M386.1 246.1h.6M386.7 243.4l-.8 .1-.4 .3-.1 1.7M387.5 246.1l1-2.7 .8 2.7M387.8 245.4h1.3M390.2 243.4v2.7h1.2M392.3 244.6h1M393.6 243.4h-1.3v2.7h1.3M255.3 277.5l.6-.1a.6 .6 0 0 1 .6 .6 .6 .6 0 0 1-.6 .6"/>
<path d="M255.6 278.7h.3M255.9 278.6a.77 .77 0 0 1 .6 .8 .77 .77 0 0 1-.6 .7h-.6M279.5 271.4l-.1 2.4-.3 .3-.5 .1M280.4 261.9v.2M280.4 274v.2M282.5 262.1v-2.7l.9 1.5 .9-1.5v2.7M282.5 274.2v-2.8l.9 1.6 .9-1.6v2.8M285.2 260.3v1.8M285.2 271.4v.2M285.2 272.4v1.8M286.1 271.4v2.5l.3 .3M287.3 271.4v2.5l.3 .3"/>
<path d="M288.5 261.2h1.2a.63 .63 0 0 0-.4-.9 .63 .63 0 0 0-.8 .6v.7l.2 .4 1 .1M288.5 273.2h1.2a.63 .63 0 0 0-.4-.8 .63 .63 0 0 0-.8 .6v.9l1.2 .3M291.5 260.6v-.3h-.9v1.8M291.5 272.7v-.3h-.9v1.8M329.4 272.1l.4 .6 .8 .1M329.4 270.8v1.3M332.3 270.1v2.7M333.9 272.8l.9-2.7 .9 2.7M337.8 271.6a.68 .68 0 0 1 .1 1.1 .68 .68 0 0 1-1-.1l-.3-.1M339 272a.75 .75 0 0 0 .8 .8 .75 .75 0 0 0 .7-.8M345.9 272a.75 .75 0 0 0 .8 .8 .75 .75 0 0 0 .7-.8M348.3 271l1.2 1.8"/>
<path d="M349.5 271l-1.2 1.8M350.7 270.7v2.1M352.4 271.2l.4-.2 .4 .2 .2 1a.59 .59 0 0 1-.6 .6 .59 .59 0 0 1-.6-.6zM355.2 271.3v-.3h-.9v1.8M357.3 270.1v2.7l-.9-.1-.3-.4 .1-1 .4-.3h.7"/>
<circle cx="271.8" cy="254.2" r=".6"/>
</g>
<text font-size="10.1" x="265.9" y="196.4" transform="rotate(-90 265.9 196.4)">12,5</text>
<g font-size="9.3">
<text x="327" y="268.8">####</text>
<text x="327" y="287.5">#### - ####</text>
</g>
<text font-size="7.1" x="281.9" y="293.9">6</text>
<text font-size="7" x="14.6" y="22.7">2 off</text>
<g font-size="5.7">
<text x="236.7" y="19.4">RevNo</text>
<text x="356" y="19.4">Date</text>
</g>
<g font-size="5.6">
<text x="255.5" y="39.7">4xM4 tap + M4x15 ss dome</text>
<text x="255.2" y="46.4">head + ss M4 nut</text>
<text x="198.9" y="73.4">Thru hole</text>
<text x="143.5" y="125.8">3x M5 tap</text>
</g>
<text font-size="5.3" x="242.4" y="257.5">DRAWN</text>
<g font-size="4.9">
<text x="242.7" y="263.5">CHECK</text>
<text x="242.7" y="281.5">REV</text>
<text x="324.2" y="280.1">DWG NO</text>
</g>
<g font-size="3.5">
<text x="78.2" y="37.8">5</text>
<text x="83.1" y="43.2">4</text>
<text x="178.1" y="52.2">30</text>
<text x="262.1" y="56.4">58</text>
<text x="152.2" y="65.7" transform="rotate(46 152.2 65.7)">Ø10,5</text>
<text x="265.2" y="61.4">4,5</text>
<text x="297.3" y="61.7" transform="rotate(-50 297.3 61.7)">R2</text>
<text x="187.6" y="66.1">4,2</text>
<text x="230" y="78" transform="rotate(-90 230 78)">17,5</text>
<text x="269" y="73.6" transform="rotate(-90 269 73.6)">12</text>
<text x="251.5" y="82.9">12</text>
<text x="237.8" y="94.6">12,5</text>
<text x="88.1" y="98.2">2</text>
<text x="152" y="97.6" transform="rotate(-90 152 97.6)">20</text>
<text x="198.7" y="97.7" transform="rotate(-90 198.7 97.7)">10</text>
<text x="249.9" y="101.7" transform="rotate(-30 249.9 101.7)">Ø3,3</text>
<text x="312.3" y="97.6" transform="rotate(-90 312.3 97.6)">36</text>
<text x="335.3" y="97.6" transform="rotate(-90 335.3 97.6)">60</text>
<text x="226.1" y="107.3" transform="rotate(1 226.1 107.3)">Ø4</text>
<text x="222.8" y="113.9">6,25</text>
<text x="266.9" y="108.3">45,5</text>
<text x="282.6" y="117.8" transform="rotate(26 282.6 117.8)">R2</text>
<text x="270.4" y="123.4" transform="rotate(-90 270.4 123.4)">9,5</text>
<text x="245.1" y="130.4">24</text>
<text x="62.2" y="137.5" transform="rotate(-90 62.2 137.5)">10,5</text>
<text x="92.9" y="135.9" transform="rotate(-90 92.9 135.9)">30</text>
<text x="262.1" y="137.8" transform="rotate(-90 262.1 137.8)">4,75</text>
<text x="77.1" y="148.6">20</text>
<text x="213.1" y="151.7">40</text>
<text x="353" y="179.8" transform="rotate(-90 353 179.8)">4</text>
<text x="357.9" y="187.6" transform="rotate(-90 357.9 187.6)">2</text>
<text x="363.4" y="196.7" transform="rotate(-90 363.4 196.7)">5</text>
<text x="182.2" y="198.3" transform="rotate(-90 182.2 198.3)">20</text>
<text x="298.8" y="206.6">3,3</text>
<text x="241.7" y="214.8" transform="rotate(-90 241.7 214.8)">Ø4,2</text>
<text x="293.6" y="213.1" transform="rotate(-90 293.6 213.1)">Ø4,2</text>
<text x="300.3" y="213.6">4</text>
<text x="266.9" y="228.6">20</text>
</g>
<g font-size="3.5" fill="#545454">
<text x="139.3" y="243.6">NOTES</text>
<text x="139.3" y="247.8">Material must be stainless steel, ideally 316</text>
<text x="139.3" y="252">Device is a clamp in three parts: top + bottom pieces, middle</text>
<text x="139.4" y="256.1">2mm ss plate. Bolt together tightly.</text>
<text x="139.2" y="260.3">Remove all sharp edges; deburr thoroughly</text>
<text x="139.4" y="264.5">Tol 0.1</text>
</g>
</svg>
